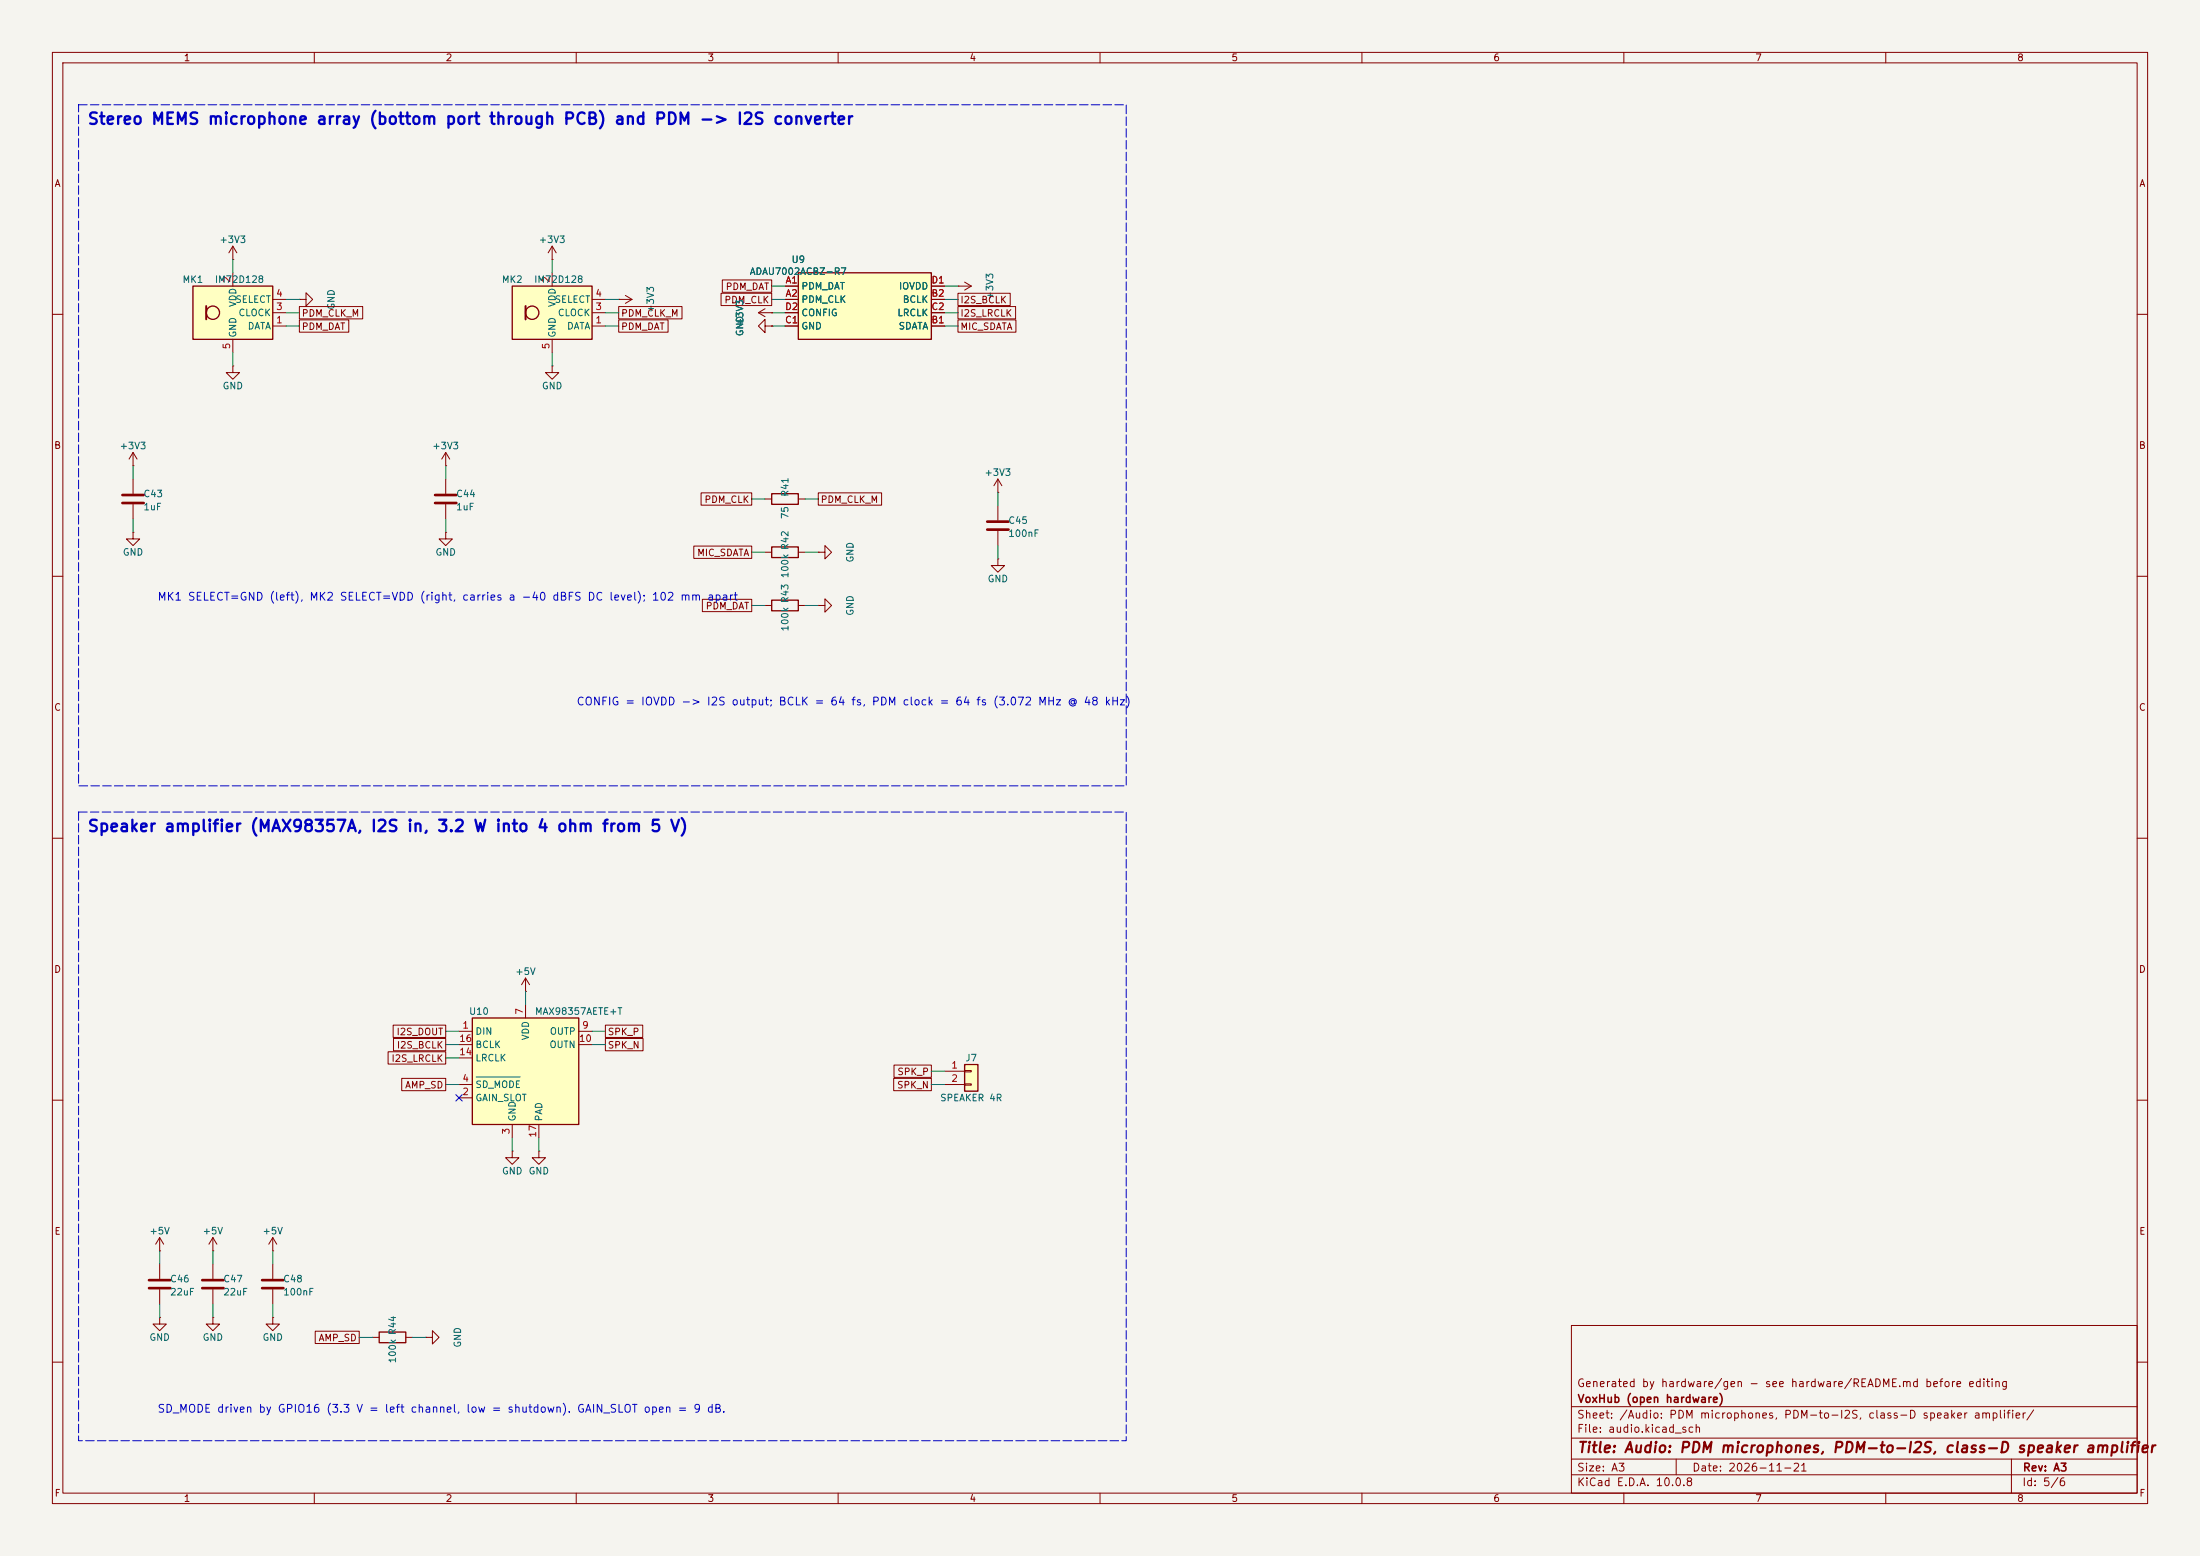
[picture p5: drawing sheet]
<svg xmlns="http://www.w3.org/2000/svg" width="420mm" height="297mm" viewBox="0 0 420 297" stroke-linecap="round" stroke-linejoin="round" font-family="sans-serif">
<path d="M0 0h420v297h-420z" fill="#f5f4ef" stroke="#f5f4ef" stroke-width=".19"/>
<g fill="none" stroke="#840000" stroke-width=".19">
<path d="M10 10h400v277h-400zM12 12h396v273h-396zM60 10v2M110 10v2M160 10v2M210 10v2M260 10v2M310 10v2M360 10v2M105.4 49.5h.1M105.4 47l-.8 1.3M105.4 47l.8 1.3"/>
<path d="M105.4 47v2.5M10 60h2M408 60h2M10 110h2M25.4 101.6v1.3h1.3l-1.3 1.2-1.3-1.2h1.3M25.4 101.6h.1M408 110h2M10 160h2M408 160h2M10 210h2M408 210h2M52.1 241.3v2.8"/>
<path d="M52.1 246.1v2.8M300 253h108v32h-108zM10 260h2M300 278.5h108M300 274.5h108M300 268.5h108M320 278.5v3M384 278.5v6.5M408 260h2M60 285v2M110 285v2M160 285v2"/>
<path d="M210 285v2M260 285v2M300 281.5h108M310 285v2M360 285v2"/>
</g>
<path d="M50 244.3h4.1M50 245.9h4.1" fill="none" stroke="#840000" stroke-width=".51"/>
<path d="M152.4 52.1h25.4v12.7h-25.4z" fill="#ffffc2"/>
<path d="M152.4 52.1h25.4v12.7h-25.4zM147.3 104.4h5.1v2h-5.1z" fill="none" stroke="#840000" stroke-width=".25"/>
<g fill="none" stroke="#840000" stroke-width=".19">
<path d="M57.1 57.2h1.3v-1.3l1.3 1.3-1.3 1.2v-1.2M57.1 57.2h.1M118.1 57.2h.1M118.1 57.2h2.5M119.4 56.4l1.2 .8M120.6 57.2l-1.2 .7M144.8 59.7h2.5M144.8 59.7l1.2 .8M146 58.9l-1.2 .8M147.3 59.7h.1M149.9 54.6h2.5M149.9 57.2h2.5"/>
<path d="M149.9 59.7h2.5M177.8 54.6h2.5M177.8 57.2h2.5M177.8 59.7h2.5M44.4 69.9v1.2h1.3l-1.3 1.3-1.2-1.3h1.2M44.4 69.9h.1M146 62.2v-1.2l-1.2 1.2 1.2 1.3v-1.3h1.3M147.3 62.2h.1M149.9 62.2h2.5M177.8 62.2h2.5M25.4 91.4v2.8M25.4 96.3v2.8"/>
<path d="M85.1 101.6v1.3h1.3l-1.3 1.2-1.3-1.2h1.3M85.1 101.6h.1M146 105.4h1.3M152.4 105.4h1.3"/>
</g>
<path d="M23.4 94.5h4M23.4 96h4" fill="none" stroke="#840000" stroke-width=".51"/>
<path d="M36.8 54.6h15.3v10.2h-15.3z" fill="#ffffc2"/>
<g fill="none" stroke="#840000" stroke-width=".25">
<path d="M36.8 54.6h15.3v10.2h-15.3z"/>
<circle cx="40.6" cy="59.7" r="1.27"/>
</g>
<path d="M39.4 58.4v2.6" fill="none" stroke="#840000" stroke-width=".38"/>
<path d="M44.4 49.5h.1M44.4 47v2.5M44.4 52.1v2.5M44.4 47l-.7 1.3M44.4 47l.8 1.3M52.1 59.7h2.5M52.1 57.2h2.5M44.4 64.8v2.5M52.1 62.2h2.5M190.5 106.7v1.3h1.3l-1.3 1.2-1.3-1.2h1.3M190.5 106.7h.1" fill="none" stroke="#840000" stroke-width=".19"/>
<path d="M97.8 54.6h15.2v10.2h-15.2z" fill="#ffffc2"/>
<g fill="none" stroke="#840000" stroke-width=".25">
<path d="M97.8 54.6h15.2v10.2h-15.2zM147.3 94.2h5.1v2.1h-5.1zM147.3 114.6h5.1v2h-5.1z"/>
<circle cx="101.6" cy="59.7" r="1.27"/>
</g>
<path d="M100.3 58.4v2.6" fill="none" stroke="#840000" stroke-width=".38"/>
<g fill="none" stroke="#840000" stroke-width=".19">
<path d="M105.4 52.1v2.5M113 59.7h2.6M113 57.2h2.6M182.9 54.6h.1M182.9 54.6h2.5M184.1 53.8l1.3 .8M185.4 54.6l-1.3 .8M105.4 69.9v1.2h1.3l-1.3 1.3-1.3-1.3h1.3M105.4 69.9h.1M105.4 64.8v2.5M113 62.2h2.6M146 95.3h1.3"/>
<path d="M152.4 95.3h1.3M190.5 94h.1M190.5 91.4v2.6M190.5 96.5v2.8M190.5 91.4l-.8 1.3M190.5 91.4l.8 1.3M146 115.6h1.3M152.4 115.6h1.3M156.2 115.6h1.3v-1.3l1.2 1.3-1.2 1.2v-1.2M156.2 115.6h.1M156.2 105.4h1.3v-1.3l1.2 1.3-1.2 1.3v-1.3M156.2 105.4h.1"/>
<path d="M190.5 101.3v2.8M30.5 241.3v2.8M30.5 246.1v2.8M40.6 241.3v2.8M40.6 246.1v2.8"/>
</g>
<path d="M188.5 99.6h4M188.5 101.1h4M28.4 244.3h4.1M28.4 245.9h4.1M38.6 244.3h4.1M38.6 245.9h4.1" fill="none" stroke="#840000" stroke-width=".51"/>
<path d="M90.2 194.3h20.3v20.3h-20.3z" fill="#ffffc2"/>
<path d="M90.2 194.3h20.3v20.3h-20.3z" fill="none" stroke="#840000" stroke-width=".25"/>
<path d="M87.6 196.9h2.6M87.6 199.4h2.6M100.3 191.8v2.5M110.5 196.9h2.5M110.5 199.4h2.5M87.6 209.6h2.6M87.6 207h2.6M87.6 201.9h2.6M97.8 214.6v2.6M102.9 214.6v2.6" fill="none" stroke="#840000" stroke-width=".19"/>
<path d="M90.9 205.6h8.4" fill="none" stroke="#006464" stroke-width=".19"/>
<path d="M184.1 203.2h2.6v5.1h-2.6z" fill="#ffffc2"/>
<path d="M184.1 203.2h2.6v5.1h-2.6zM72.4 254.3h5.1v2h-5.1z" fill="none" stroke="#840000" stroke-width=".25"/>
<g fill="none" stroke="#840000" stroke-width=".19">
<path d="M57.1 58.5h12.1v2.4h-12.1zM118.1 58.5h12.1v2.4h-12.1zM137.6 56h9.7v2.3h-9.7zM137.9 53.4h9.4v2.4h-9.4zM147.3 59.7h.1M149.9 54.6h2.5M149.9 57.2h2.5M149.9 59.7h2.5M177.8 54.6h2.5M177.8 57.2h2.5M177.8 59.7h2.5M182.9 58.5h11v2.4h-11z"/>
<path d="M182.9 56h10v2.3h-10zM57.1 61.1h9.5v2.3h-9.5zM118.1 61.1h9.4v2.3h-9.4zM147.3 62.2h.1M149.9 62.2h2.5M177.8 62.2h2.5M182.9 61.1h11v2.3h-11zM25.4 88.9h.1M25.4 86.4l-.8 1.2M25.4 86.4l.8 1.2M25.4 86.4v2.5M85.1 88.9h.1"/>
<path d="M85.1 86.4l-.8 1.2M85.1 86.4l.8 1.2M85.1 86.4v2.5M85.1 91.4v2.8M85.1 96.3v2.8M133.8 94.1h9.7v2.3h-9.7zM156.2 94.1h12.1v2.3h-12.1zM132.4 104.2h11.1v2.4h-11.1zM134.1 114.4h9.4v2.3h-9.4zM75.1 195.7h10v2.3h-10zM75.1 198.2h10v2.4h-10zM100.3 189.2h.1"/>
<path d="M100.3 186.7l-.7 1.3M100.3 186.7l.8 1.3M100.3 186.7v2.5M115.6 195.7h7.1v2.3h-7.1zM115.6 198.2h7.2v2.4h-7.2zM74.1 200.8h11v2.3h-11zM76.7 205.8h8.4v2.4h-8.4zM97.8 219.7v1.3h1.3l-1.3 1.2-1.3-1.2h1.3M97.8 219.7h.1M102.9 219.7v1.3h1.2l-1.2 1.2-1.3-1.2h1.3M102.9 219.7h.1M170.6 205.8h7.2v2.4h-7.2z"/>
<path d="M170.7 203.3h7.1v2.3h-7.1zM180.3 204.5h3.8M180.3 207h3.8M184.1 204.3h1.3v.3h-1.3zM184.1 206.9h1.3v.2h-1.3zM30.5 238.8h.1M30.5 236.2l-.8 1.3M30.5 236.2l.7 1.3M30.5 236.2v2.6M40.6 238.8h.1M40.6 236.2l-.7 1.3M40.6 236.2l.8 1.3"/>
<path d="M40.6 236.2v2.6M52.1 238.8h.1M52.1 236.2l-.8 1.3M52.1 236.2l.7 1.3M52.1 236.2v2.6M30.5 251.5v1.2h1.2l-1.2 1.3-1.3-1.3h1.3M30.5 251.5h.1M40.6 251.5v1.2h1.3l-1.3 1.3-1.2-1.3h1.2M40.6 251.5h.1M52.1 251.5v1.2h1.2l-1.2 1.3-1.3-1.3h1.3M52.1 251.5h.1M60.2 254.1h8.4v2.3h-8.4z"/>
<path d="M71.1 255.3h1.3M77.5 255.3h1.2M81.3 255.3h1.2v-1.3l1.3 1.3-1.3 1.2v-1.2M81.3 255.3h.1"/>
</g>
<path d="M83.1 94.5h4M83.1 96h4" fill="none" stroke="#840000" stroke-width=".51"/>
<g fill="none" stroke="#009600" stroke-width=".19">
<path d="M44.4 49.5v2.6M54.6 57.2h2.5M54.6 59.7h2.5M105.4 49.5v2.6M115.6 57.2h2.5M115.6 59.7h2.5M147.3 57.2h2.6M147.3 54.6h2.6M147.3 59.7h2.6M180.3 57.2h2.6M180.3 54.6h2.6M180.3 59.7h2.6"/>
<path d="M44.4 67.3v2.6M54.6 62.2h2.5M105.4 67.3v2.6M115.6 62.2h2.5M147.3 62.2h2.6M180.3 62.2h2.6M25.4 88.9v2.5M25.4 99.1v2.5M85.1 88.9v2.5M85.1 99.1v2.5M143.5 95.3h2.5M153.7 95.3h2.5"/>
<path d="M190.5 94v2.5M143.5 115.6h2.5M143.5 105.4h2.5M153.7 115.6h2.5M153.7 105.4h2.5M190.5 104.1v2.6M85.1 199.4h2.5M85.1 196.9h2.5M100.3 189.2v2.6M113 199.4h2.6M113 196.9h2.6M85.1 207h2.5"/>
<path d="M85.1 201.9h2.5M97.8 217.2v2.5M102.9 217.2v2.5M177.8 204.5h2.5M177.8 207h2.5M30.5 238.8v2.5M40.6 238.8v2.5M52.1 238.8v2.5M30.5 248.9v2.6M40.6 248.9v2.6M52.1 248.9v2.6M68.6 255.3h2.5"/>
<path d="M78.7 255.3h2.6"/>
</g>
<path d="M87 208.9l1.2 1.3M88.2 208.9l-1.2 1.3" fill="none" stroke="#000084" stroke-width=".19"/>
<path d="M15 20h200v130h-200zM15 155h200v120h-200z" fill="none" stroke="#0000c2" stroke-width=".19" stroke-dasharray="1.6 .6"/>
<g font-size="2.2" fill="#0000c2">
<text x="16.6" y="24.3">Stereo MEMS microphone array (bottom port through PCB) and PDM -&gt; I2S converter</text>
<text x="16.6" y="159.3">Speaker amplifier (MAX98357A, I2S in, 3.2 W into 4 ohm from 5 V)</text>
</g>
<text font-size="2" fill="#840000" x="301" y="277.8">Title: Audio: PDM microphones, PDM-to-I2S, class-D speaker amplifier</text>
<g font-size="1.5" fill="#0000c2">
<text x="30" y="115">MK1 SELECT=GND (left), MK2 SELECT=VDD (right, carries a -40 dBFS DC level); 102 mm apart</text>
<text x="110" y="135">CONFIG = IOVDD -&gt; I2S output; BCLK = 64 fs, PDM clock = 64 fs (3.072 MHz @ 48 kHz)</text>
<text x="30" y="270">SD_MODE driven by GPIO16 (3.3 V = left channel, low = shutdown). GAIN_SLOT open = 9 dB.</text>
</g>
<g font-size="1.5" fill="#840000">
<text x="300.9" y="265.1">Generated by hardware/gen - see hardware/README.md before editing</text>
<text x="301" y="268.1">VoxHub (open hardware)</text>
<text x="300.9" y="273.8">File: audio.kicad_sch</text>
<text x="300.9" y="271.1">Sheet: /Audio: PDM microphones, PDM-to-I2S, class-D speaker amplifier/</text>
<text x="300.9" y="281.2">Size: A3</text>
<text x="322.9" y="281.2">Date: 2026-11-21</text>
<text x="386" y="281.2">Rev: A3</text>
<text x="300.9" y="284">KiCad E.D.A. 10.0.8</text>
<text x="385.9" y="284">Id: 5/6</text>
</g>
<g font-size="1.3" fill="#840000">
<text x="35" y="12">1</text>
<text x="85" y="12">2</text>
<text x="135" y="12">3</text>
<text x="185" y="12">4</text>
<text x="235" y="12">5</text>
<text x="285" y="12">6</text>
<text x="335" y="12">7</text>
<text x="385" y="12">8</text>
<text x="10.3" y="36">A</text>
<text x="408.3" y="36">A</text>
<text x="138.2" y="58.2">PDM_CLK</text>
<text x="138.4" y="55.7">PDM_DAT</text>
<text x="183.2" y="58.2">I2S_BCLK</text>
<text x="57.5" y="63.3">PDM_DAT</text>
<text x="57.5" y="60.7">PDM_CLK_M</text>
<text x="118.5" y="60.7">PDM_CLK_M</text>
<text x="118.5" y="63.3">PDM_DAT</text>
<text x="183.2" y="63.3">MIC_SDATA</text>
<text x="183.2" y="60.7">I2S_LRCLK</text>
<text x="10.2" y="86">B</text>
<text x="408.2" y="86">B</text>
<text x="134.4" y="96.3">PDM_CLK</text>
<text x="156.6" y="96.3">PDM_CLK_M</text>
<text x="133" y="106.5">MIC_SDATA</text>
<text x="134.6" y="116.6">PDM_DAT</text>
<text x="10.2" y="136">C</text>
<text x="408.2" y="136">C</text>
<text x="10.2" y="186">D</text>
<text x="408.2" y="186">D</text>
<text x="75.6" y="197.9">I2S_DOUT</text>
<text x="115.9" y="197.9">SPK_P</text>
<text x="74.6" y="203">I2S_LRCLK</text>
<text x="75.7" y="200.4">I2S_BCLK</text>
<text x="115.9" y="200.4">SPK_N</text>
<text x="77.2" y="208.1">AMP_SD</text>
<text x="171.1" y="208.1">SPK_N</text>
<text x="171.2" y="205.5">SPK_P</text>
<text x="10.3" y="236">E</text>
<text x="408.3" y="236">E</text>
<text x="60.7" y="256.3">AMP_SD</text>
<text x="10.3" y="286">F</text>
<text x="35" y="287">1</text>
<text x="85" y="287">2</text>
<text x="135" y="287">3</text>
<text x="185" y="287">4</text>
<text x="235" y="287">5</text>
<text x="285" y="287">6</text>
<text x="335" y="287">7</text>
<text x="385" y="287">8</text>
<text x="408.3" y="286">F</text>
</g>
<g font-size="1.3" fill="#006464">
<text x="41.8" y="46.7">+3V3</text>
<text x="102.7" y="46.7">+3V3</text>
<text x="143" y="52.8">ADAU7002ACBZ-R7</text>
<text x="151" y="50.5">U9</text>
<text x="34.7" y="54.3">MK1</text>
<text x="40.9" y="54.3">IM72D128</text>
<text x="44.8" y="58.1">SELECT</text>
<text x="45.4" y="58.7" transform="rotate(-90 45.4 58.7)">VDD</text>
<text x="64.2" y="59.2" transform="rotate(-90 64.2 59.2)">GND</text>
<text x="95.7" y="54.3">MK2</text>
<text x="101.9" y="54.3">IM72D128</text>
<text x="105.8" y="58.1">SELECT</text>
<text x="106.4" y="58.7" transform="rotate(-90 106.4 58.7)">VDD</text>
<text x="125.2" y="59.8" transform="rotate(-90 125.2 59.8)">+3V3</text>
<text x="152.9" y="55.6">PDM_DAT</text>
<text x="152.9" y="58.1">PDM_CLK</text>
<text x="171.5" y="55.6">IOVDD</text>
<text x="172.2" y="58.1">BCLK</text>
<text x="189.9" y="57.3" transform="rotate(-90 189.9 57.3)">+3V3</text>
<text x="45.4" y="64.5" transform="rotate(-90 45.4 64.5)">GND</text>
<text x="45.4" y="60.7">CLOCK</text>
<text x="47.2" y="63.2">DATA</text>
<text x="106.4" y="64.5" transform="rotate(-90 106.4 64.5)">GND</text>
<text x="106.4" y="60.7">CLOCK</text>
<text x="108.1" y="63.2">DATA</text>
<text x="142.2" y="64.3" transform="rotate(-90 142.2 64.3)">GND</text>
<text x="142.2" y="62.4" transform="rotate(-90 142.2 62.4)">+3V3</text>
<text x="152.9" y="63.2">GND</text>
<text x="152.9" y="60.7">CONFIG</text>
<text x="171.2" y="60.7">LRCLK</text>
<text x="171.4" y="63.2">SDATA</text>
<text x="42.4" y="74.6">GND</text>
<text x="103.3" y="74.6">GND</text>
<text x="22.7" y="86.1">+3V3</text>
<text x="82.4" y="86.1">+3V3</text>
<text x="27.3" y="95.2">C43</text>
<text x="87" y="95.2">C44</text>
<text x="150.8" y="94.9" transform="rotate(-90 150.8 94.9)">R41</text>
<text x="187.8" y="91.1">+3V3</text>
<text x="27.3" y="97.7">1uF</text>
<text x="87" y="97.7">1uF</text>
<text x="150.8" y="99.2" transform="rotate(-90 150.8 99.2)">75</text>
<text x="192.4" y="100.3">C45</text>
<text x="23.3" y="106.4">GND</text>
<text x="83" y="106.4">GND</text>
<text x="163.3" y="107.5" transform="rotate(-90 163.3 107.5)">GND</text>
<text x="192.4" y="102.8">100nF</text>
<text x="150.8" y="110.5" transform="rotate(-90 150.8 110.5)">100k R42</text>
<text x="188.4" y="111.4">GND</text>
<text x="163.3" y="117.6" transform="rotate(-90 163.3 117.6)">GND</text>
<text x="150.8" y="120.6" transform="rotate(-90 150.8 120.6)">100k R43</text>
<text x="98.3" y="186.4">+5V</text>
<text x="89.4" y="194">U10</text>
<text x="90.7" y="197.8">DIN</text>
<text x="102" y="194">MAX98357AETE+T</text>
<text x="104.9" y="197.8">OUTP</text>
<text x="90.7" y="202.9">LRCLK</text>
<text x="90.7" y="200.4">BCLK</text>
<text x="101.3" y="198.7" transform="rotate(-90 101.3 198.7)">VDD</text>
<text x="104.8" y="200.4">OUTN</text>
<text x="184.2" y="202.9">J7</text>
<text x="90.7" y="208">SD_MODE</text>
<text x="90.7" y="210.5">GAIN_SLOT</text>
<text x="98.8" y="214.1" transform="rotate(-90 98.8 214.1)">GND</text>
<text x="103.8" y="214.1" transform="rotate(-90 103.8 214.1)">PAD</text>
<text x="179.4" y="210.5">SPEAKER 4R</text>
<text x="95.7" y="224.5">GND</text>
<text x="100.8" y="224.5">GND</text>
<text x="28.4" y="235.9">+5V</text>
<text x="38.6" y="235.9">+5V</text>
<text x="50" y="235.9">+5V</text>
<text x="32.4" y="245.1">C46</text>
<text x="42.5" y="245.1">C47</text>
<text x="54" y="245.1">C48</text>
<text x="32.4" y="247.6">22uF</text>
<text x="42.5" y="247.6">22uF</text>
<text x="54" y="247.6">100nF</text>
<text x="28.4" y="256.2">GND</text>
<text x="38.6" y="256.2">GND</text>
<text x="50" y="256.2">GND</text>
<text x="88.3" y="257.3" transform="rotate(-90 88.3 257.3)">GND</text>
<text x="75.9" y="260.3" transform="rotate(-90 75.9 260.3)">100k R44</text>
</g>
<g font-size="1.3" fill="#a90000">
<text x="44.2" y="54.1" transform="rotate(-90 44.2 54.1)">2</text>
<text x="52.6" y="59.5">3</text>
<text x="52.6" y="56.9">4</text>
<text x="105.2" y="54.1" transform="rotate(-90 105.2 54.1)">2</text>
<text x="113.6" y="59.5">3</text>
<text x="113.6" y="56.9">4</text>
<text x="149.8" y="59.5">D2</text>
<text x="149.9" y="54.4">A1</text>
<text x="149.9" y="56.9">A2</text>
<text x="177.7" y="56.9">B2</text>
<text x="177.7" y="59.5">C2</text>
<text x="177.7" y="54.4">D1</text>
<text x="52.6" y="62">1</text>
<text x="113.6" y="62">1</text>
<text x="149.8" y="62">C1</text>
<text x="177.7" y="62">B1</text>
<text x="44.2" y="66.8" transform="rotate(-90 44.2 66.8)">5</text>
<text x="105.2" y="66.8" transform="rotate(-90 105.2 66.8)">5</text>
<text x="88.2" y="196.6">1</text>
<text x="100.1" y="193.8" transform="rotate(-90 100.1 193.8)">7</text>
<text x="111" y="196.6">9</text>
<text x="87.6" y="201.7">14</text>
<text x="87.6" y="199.2">16</text>
<text x="110.4" y="199.2">10</text>
<text x="88.2" y="209.3">2</text>
<text x="88.2" y="206.8">4</text>
<text x="181.5" y="204.3">1</text>
<text x="181.5" y="206.8">2</text>
<text x="97.6" y="216.6" transform="rotate(-90 97.6 216.6)">3</text>
<text x="102.7" y="217.2" transform="rotate(-90 102.7 217.2)">17</text>
</g>
</svg>
